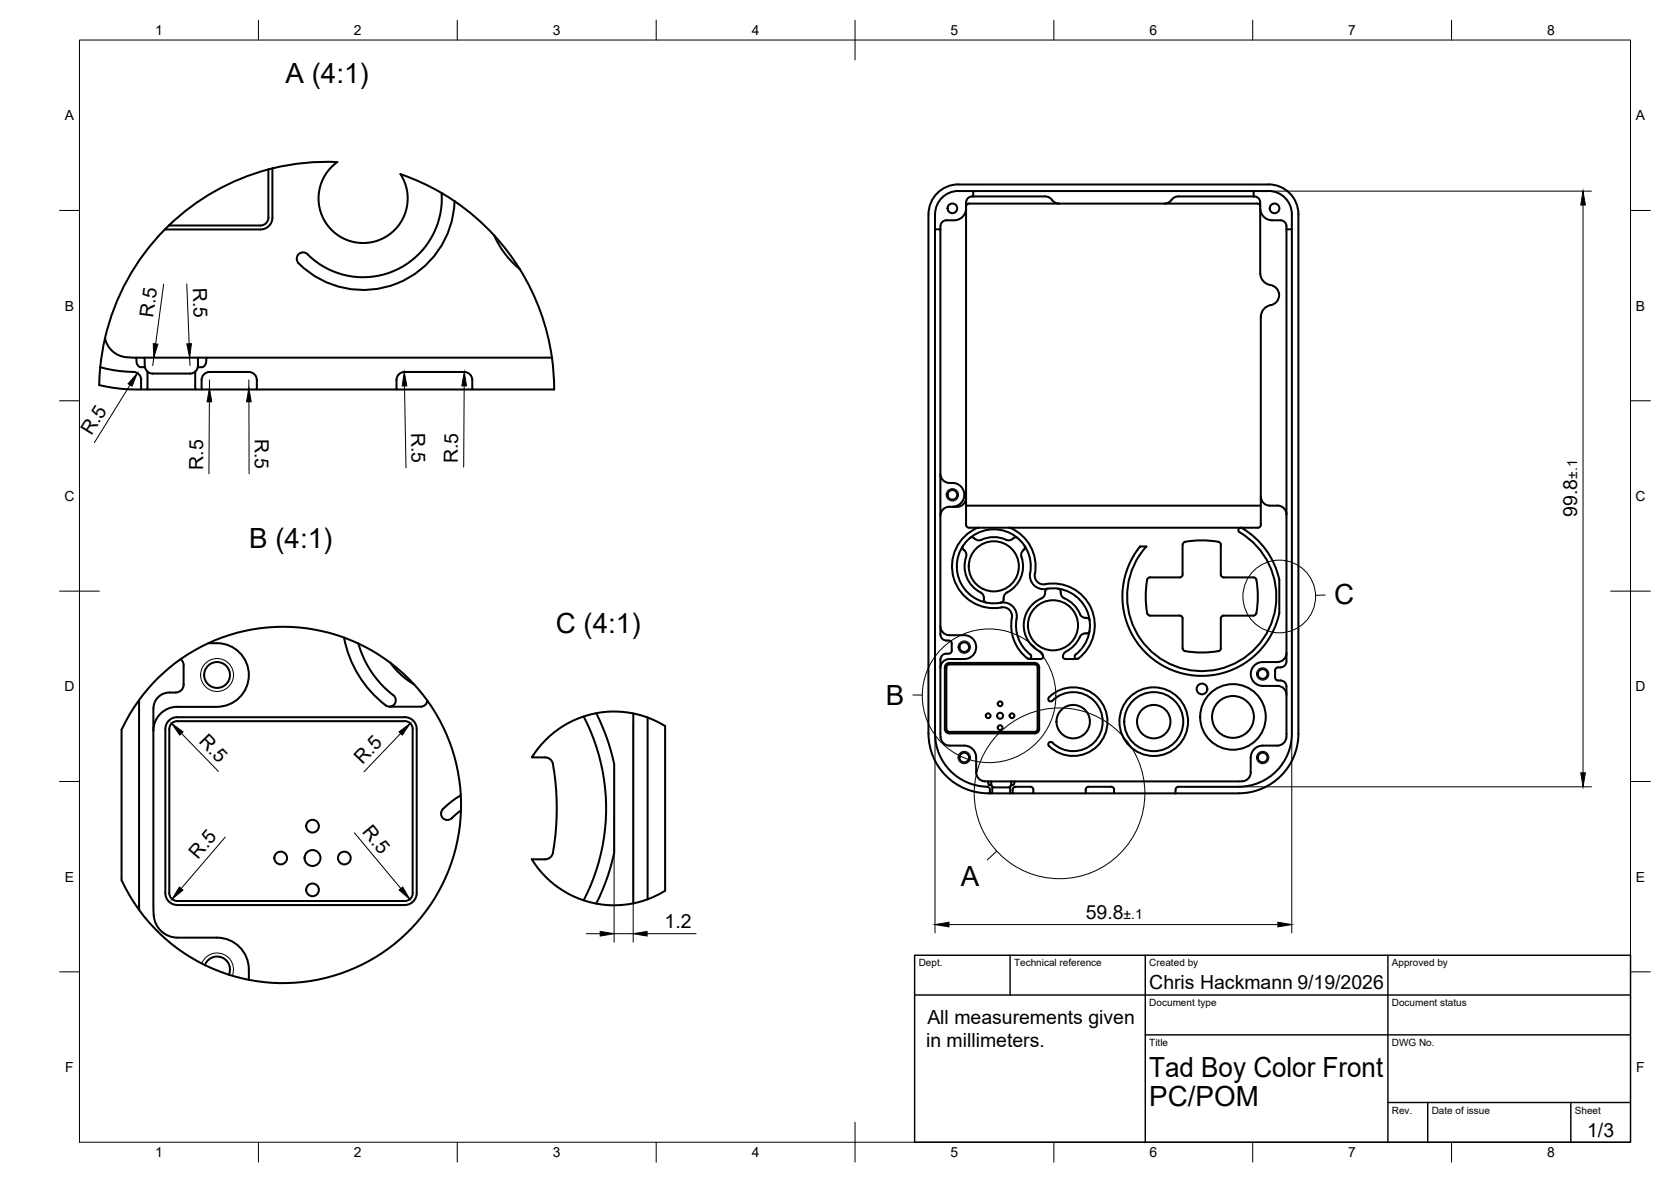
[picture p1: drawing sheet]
<svg xmlns="http://www.w3.org/2000/svg" width="420mm" height="297mm" viewBox="0 0 420 297" stroke-linecap="round" stroke-linejoin="round" font-family="sans-serif">
<!-- layer: Visible -->
<g fill="none" stroke="#000" stroke-width=".51">
<path d="M41.4 57.7a57.2 57.2 0 0 0-15 27.3M42.5 56.7l-1.1 1M67.5 42.6v12.1M67.5 54.7a2 2 0 0 1-2 2h-23.1M68.5 42.3a57.2 57.2 0 0 0-26 14.4M68.5 42.3a57.2 57.2 0 0 1 16.3-1.6 11.2 11.2 0 0 0-2.7 15.5 11.2 11.2 0 0 0 15.4 3 11.2 11.2 0 0 0 3.2-15.5 57.8 57.8 0 0 1 13.6 6.9M68.5 42.3v12.4a2.99 2.99 0 0 1-3 3h-24.1M111 48.5a19.8 19.8 0 0 1-11.5 19.4 19.8 19.8 0 0 1-22.2-4M114.3 50.6a57.2 57.2 0 0 1 10 8.6M114.3 50.6a23 23 0 0 1-14.5 20.6 23 23 0 0 1-24.7-5M124.2 59.2a23.2 23.2 0 0 0 6.5 8.5M124.3 59.2l3.4 4.1 3 4.3"/>
<path d="M236.5 56.9v.7M238 55.4h1.9M238 55.4a1.49 1.49 0 0 0-1.5 1.5M241 48h78M241 46.4h78M241 48a5.9 5.9 0 0 0-5.9 5.8v3.8M241 46.3a7.5 7.5 0 0 0-7.5 7.5l-.1 130.6a15 15 0 0 0 15.1 15M242.9 50.9v81a.75 .75 0 0 0 .8 .7h72.6M242.9 51.9a.75 .75 0 0 1 .8-.8l72.4 .1a.72 .72 0 0 1 .8 .7M242.9 52.4a2.99 2.99 0 0 1-3 3M244.7 48v1.4M262.7 49.4h-18.3a1.49 1.49 0 0 0-1.5 1.5"/>
<path d="M262.7 49.3l1.2 .4 .6 .5M264.5 50.3l.6 .5 1.2 .4M294.5 50.2l1-.7 .8-.1h19.1a1.49 1.49 0 0 1 1.5 1.5v17.8a3 3 0 0 0 2.5 2.9M294.5 50.3l-.6 .5-1.2 .4M315.2 48v1.4M316.9 52.4a2.99 2.99 0 0 0 3 3h2.1a1.49 1.49 0 0 1 1.5 1.5M319 48a5.9 5.9 0 0 1 5.8 5.8v130.6a13.3 13.3 0 0 1-13.3 13.3h-15.2a.72 .72 0 0 0-.7 .8v.9M319 46.3a7.5 7.5 0 0 1 7.5 7.6v130.5a15 15 0 0 1-15 15M323.5 56.9v109.3a1.63 1.63 0 0 1-2.1 1.5 .75 .75 0 0 0-.8 .8M323.5 57.6h1.3M77.3 63.9a1.6 1.6 0 0 0-2.2 0 1.6 1.6 0 0 0 0 2.3M130.7 67.6a57.2 57.2 0 0 1 8.1 22.3"/>
<path d="M319.4 71.6a2.62 2.62 0 0 1 2.2 2.9 2.62 2.62 0 0 1-2.7 2.3 3 3 0 0 0-1.9 2.8v52.3a.72 .72 0 0 1-.7 .7M24.9 96.8l1.9 .4a39.2 39.2 0 0 0 8.7 .7M25.2 92.3l3.3 .7 5 .5M25.2 92.3l-.3 4.5M26.4 85a6.2 6.2 0 0 0 6.6 4.9h1.3l.1 1.4 .6 .8 1.4 .2M26.4 85l-1.2 7.3M33.5 93.5a2 2 0 0 1 2 2M34.3 89.9h2.1v2.4M35.5 95.5v2.4h1.6v-4.5l1.1 .5h9.7l1.2-.5v4.5h1.6M36.4 89.9h13.4M36.4 92.3l.7 1.1M37.1 97.9h12"/>
<path d="M49.7 92.3l-.6 1.1M51.9 89.9h-2.1l-.1 2.4M62.6 93.5h-9.9a2 2 0 0 0-2 2v2.4h13.9v-2.4a2 2 0 0 0-2-2M64.6 97.9h35.1M138.8 89.9h-86.9l-.1 1.3-.4 .8-.5 .3h-1.2M138.8 89.9l.4 3.5 .1 4.5h-20.6v-2.4a2 2 0 0 0-2-2h-15a2 2 0 0 0-2 2v2.4h19M236.5 119.1a2.42 2.42 0 0 0 3 2.3M239.5 121.4a3 3 0 0 1 3 3 3 3 0 0 1-3 2.9M242.1 137.1l-.1 .6 .9 1.2v1M242.9 125.1a2.25 2.25 0 0 1-2.2 2.3 3.7 3.7 0 0 0-3.6 .6l-.6 1v.6M242.9 127.1h74.1M242.9 139.9a7.5 7.5 0 0 0 4 9.2 1.76 1.76 0 0 1 .5 1.6"/>
<path d="M243.9 135.2l.8-.1 .4 .3M245.1 135.4l1 .4a9.2 9.2 0 0 1 6.1-.4l1.5 .4 .9-.4M246 132.6a10.5 10.5 0 0 0-6.1 12.9 10.5 10.5 0 0 0 12.3 7.1 2.25 2.25 0 0 1 2.2 2.7M253.8 132.6a10.4 10.4 0 0 1 6.4 11.6M255.8 135.2l-.7-.1-.5 .3M257.6 137.1v.8a2.13 2.13 0 0 0-.5 3 7.5 7.5 0 0 1-4.2 8.2l-.5 1.1M286.6 137.4l1.6-.1-1.4 1.8a18.8 18.8 0 0 0 5.1 26.5 18.8 18.8 0 0 0 26.3-5.9 18.8 18.8 0 0 0-6.7-26.1l-.1-.7 .6-.3a19.6 19.6 0 0 1 9.7 13.1v8.4a20 20 0 0 1-28.1 13.8 20 20 0 0 1-7-30.5zM297.3 136.9v7.5M298 136.2a24.2 24.2 0 0 1 8.3 0M298 136.2l-.5 .2-.1 .5M306.4 136.2l.4 .2 .2 .5M307 136.9v7.5"/>
<path d="M317 124.8a2.25 2.25 0 0 0 2.3 2.3 3.4 3.4 0 0 1 3.9 1.1l.3 1.1M236.5 157.4a2.25 2.25 0 0 0 2.2 2.2h3.8a3 3 0 0 1 2.9 3 3 3 0 0 1-3 3h-3.7a2.25 2.25 0 0 0-2.2 2.3M247.4 150.7l.2 .5 .4 .2M251.6 151.4a3.5 3.5 0 0 1 4 4.1 9.3 9.3 0 0 0 3.5 9M252.3 150.2v.5M254.4 155.3a10.4 10.4 0 0 0 4.2 10.3l.4-.1 .3-.4-.2-.6M259 144a3.5 3.5 0 0 0 4 4M259 144a9.3 9.3 0 0 0-8.7-11 9.3 9.3 0 0 0-9.7 10.1 9.3 9.3 0 0 0 11.4 8.2l.3-.6M260.2 144.2a2.25 2.25 0 0 0 2.6 2.6M262.8 148.7l-.2 1-.4 .5a7.5 7.5 0 0 0-4.8 6.7 7.5 7.5 0 0 0 4.4 7 .87 .87 0 0 1 .6 .9 .87 .87 0 0 1-.7 .8M262.8 146.8a10.5 10.5 0 0 1 11.6 6.1 10.5 10.5 0 0 1-3.5 12.7l-.6-.2v-.7a9.3 9.3 0 0 0 3-11.2 9.3 9.3 0 0 0-10.2-5.5M263.5 147.9l-.5 .3-.2 .5"/>
<path d="M266.1 147.9l.6 .5a2.03 2.03 0 0 0 1.6 2.3 8.8 8.8 0 0 1 3.7 4.2l1.2 .4M273.2 155.3l.5 .2 .3 .4M274 158.5l-.5 .6a1.99 1.99 0 0 0-2.3 1.6l-1.3 1.7-1.8 1.3M288.4 154.1l.3 .4 .5 .2h7.4a.72 .72 0 0 1 .8 .7M288.4 145.7a24.2 24.2 0 0 0 0 8.4M297.3 155.5v7.4M297.4 144.4a.75 .75 0 0 1-.8 .7h-7.4l-.5 .2-.3 .4M307 144.4a.75 .75 0 0 0 .7 .7h7.5l.4 .2 .3 .4M315.9 154.1l-.3 .4-.4 .2h-7.5a.72 .72 0 0 0-.7 .7v7.5M315.9 145.7a24.2 24.2 0 0 1 0 8.4M35 175.9v52.8M39.8 170.4a44.8 44.8 0 0 1 66.6 4.3 44.8 44.8 0 0 1-11.8 65.8 44.8 44.8 0 0 1-64-19.3v-37.8a45.5 45.5 0 0 1 9.2-13z"/>
<path d="M44.2 174a4.6 4.6 0 0 0-5.3 2.5l-.3 1.5v49.6a7.6 7.6 0 0 0 2 6.4 6 6 0 0 0 4 1.6h10a8 8 0 0 1 8 8v2.6M45.4 165.7l.7 .8 .1 .7M46.2 167.2v4.8M46.2 172a2 2 0 0 1-2 2M52.4 161.6a9.2 9.2 0 0 1 7.8 2.4 8 8 0 0 1 1.8 8.7 8 8 0 0 1-7.4 4.9h-10a6 6 0 0 0-6 6M86.5 160.2a27.5 27.5 0 0 0 10.9 17.3 1.59 1.59 0 0 0 1.9-.8 1.59 1.59 0 0 0-.4-2 24.7 24.7 0 0 1-8.8-13M98.1 166.5a19.8 19.8 0 0 0 6 5.5M107.4 176a1.6 1.6 0 0 1-1.6 1.6h-7.9M149.9 179.2l1.6 3.6 1.4 3.6 1.5 5.6v22.3l-1.5 5.6-1.4 3.6-1.6 3.6M159.2 179.3v47.7M238 161h.6a.75 .75 0 0 1 .7 .7l-.1 2.2-.4 .3-.8 .1M238 164.3a1.49 1.49 0 0 0-1.5 1.5v19.5"/>
<path d="M238 161a1.49 1.49 0 0 1-1.5-1.5v-101.9h-1.4v126.8a13.5 13.5 0 0 0 13.4 13.4l.4 .4v1.2h.6v-1.7M238 166.8l.7-.2h21.5a1.1 1.1 0 0 1 1.1 1.1v15.5a1.13 1.13 0 0 1-1.1 1.1h-21.5a1.13 1.13 0 0 1-1.1-1.1v-15.5zM258.7 165.6h3M260.9 167.7v15.5M260.9 167.7a.75 .75 0 0 0-.7-.7h-21.5a.75 .75 0 0 0-.7 .7v15.5a.75 .75 0 0 0 .7 .7h21.5a.75 .75 0 0 0 .7-.7M264.6 176.1a7.4 7.4 0 0 1 10.6 .1 7.4 7.4 0 0 1-.2 10.6 7.4 7.4 0 0 1-10.6-.3l-.7 .1-.1 .4a7.7 7.7 0 0 0 7.4 2.9 8.6 8.6 0 0 0 6.5-12.4 8.6 8.6 0 0 0-13.9-2v.4l.3 .3 .7-.1M267.8 165.6h3M268.1 163.7a1.06 1.06 0 0 0-.6 1.8l.4 .1M297.4 162.9l.1 .5 .5 .2M298 163.6a24.2 24.2 0 0 0 8.3 0M307 162.9l-.2 .5-.4 .2M320.6 168.5v1.8"/>
<path d="M320.6 170.3a.75 .75 0 0 0 .8 .7 1.63 1.63 0 0 1 2.1 1.5v12.8M321.2 166.4h-3.7a3 3 0 0 0-3 3 3 3 0 0 0 3 3h3.7a2.25 2.25 0 0 1 2.3 2.2M323.5 164.1a2.25 2.25 0 0 1-2.3 2.3M42.7 180.9l1.2-.6 .7-.1h57.2a2.99 2.99 0 0 1 3 3v41.2a2.99 2.99 0 0 1-3 3h-57.2a2.99 2.99 0 0 1-3-3v-41.2a2.99 2.99 0 0 1 1.1-2.3zM43.2 181.8l.8-.5 .6-.1h57.2a1.96 1.96 0 0 1 2 2v41.2a2 2 0 0 1-2 2h-57.2a2 2 0 0 1-2-2v-41.2v-.5zM115.9 199.8l-2.4 1.7-2.2 1.8M137.2 185.9a24.3 24.3 0 0 1 30-3.5v41.5a24.4 24.4 0 0 1-33.5-8h3.4a2 2 0 0 0 1.9-1.6 63.4 63.4 0 0 0-.1-22.8 2 2 0 0 0-1.8-1.2h-3.4l1.6-2.3zM146.7 180.1a50 50 0 0 1 0 46.2M162.8 180.3v45.7M236.5 185.3a2.25 2.25 0 0 0 2.2 2.1h3.8a2.99 2.99 0 0 1 2.9 3M245.4 190.4v3.7a2.44 2.44 0 0 0 3.1 2.3M248.5 196.4h.7l.1 .9-.7-.1z"/>
<path d="M248.5 199.4h.4M249.2 196.4h5.1M249.3 197.3l.2 .4M249.5 199.4h4.5M249.5 197.7l.4 .2h3.7l.4-.2M254 197.7v1.7h.6M254.3 197.3l-.3 .4M254.8 197.9l.6-.2h3.7a.75 .75 0 0 1 .7 .8v.9h-5.2v-.9zM255 196.4h-.7v.9M259.8 199.4h13.2M279.4 197.7h-5.7a.75 .75 0 0 0-.7 .8v.9h7.1M279.4 197.7a.75 .75 0 0 1 .7 .8"/>
<path d="M280.1 198.5v.9h15.5M295.6 199.4h15.9M314.5 190.4v3.7a2.45 2.45 0 0 1-3 2.3h-56.5l-.1 .7-.6 .2M321.2 187.4h-3.7a3 3 0 0 0-3 3M323.4 185.3a2.25 2.25 0 0 1-2.2 2.1M111.4 203.3a1.59 1.59 0 0 0-.1 2.3 1.59 1.59 0 0 0 2.3 0l2.3-2M51.5 242.5a3.2 3.2 0 0 1 4.3-1.9 3.2 3.2 0 0 1 1.8 4.3"/>
<circle cx="239.5" cy="52.4" r="1.22"/>
<circle cx="320.5" cy="52.4" r="1.22"/>
<circle cx="239.5" cy="124.4" r="1.22"/>
<circle cx="249.9" cy="142.3" r="6.3"/>
<circle cx="264.8" cy="157.1" r="6.3"/>
<circle cx="54.6" cy="169.6" r="3.2"/>
<circle cx="242.5" cy="162.6" r="1.22"/>
<circle cx="248.5" cy="179.9" r=".6"/>
<circle cx="251.5" cy="176.9" r=".6"/>
<circle cx="251.5" cy="179.9" r=".75"/>
<circle cx="254.5" cy="179.9" r=".6"/>
<circle cx="302.2" cy="173.1" r="1.34"/>
<circle cx="317.5" cy="169.4" r="1.22"/>
<circle cx="242.5" cy="190.4" r="1.22"/>
<circle cx="251.5" cy="182.9" r=".6"/>
<circle cx="269.8" cy="181.4" r="4.2"/>
<circle cx="290.1" cy="181.4" r="8.6"/>
<circle cx="290.1" cy="181.4" r="4.2"/>
<circle cx="290.1" cy="181.4" r="7.4"/>
<circle cx="310" cy="180.2" r="5.3"/>
<circle cx="310" cy="180.2" r="8.2"/>
<circle cx="317.5" cy="190.4" r="1.22"/>
<circle cx="70.6" cy="215.6" r="1.6"/>
<circle cx="78.6" cy="207.6" r="1.6"/>
<circle cx="78.6" cy="215.6" r="2"/>
<circle cx="86.6" cy="215.6" r="1.6"/>
<circle cx="78.6" cy="223.6" r="1.6"/>
</g>
<!-- layer: Visible Narrow -->
<g fill="none" stroke="#000" stroke-width=".25">
<path d="M50.7 242.1a4.1 4.1 0 0 1 5.4-2.3 4.1 4.1 0 0 1 2.3 5.4"/>
<circle cx="239.5" cy="124.4" r="1.56"/>
<circle cx="54.6" cy="169.6" r="4.1"/>
<circle cx="242.5" cy="162.6" r="1.56"/>
<circle cx="317.5" cy="169.4" r="1.56"/>
<circle cx="242.5" cy="190.4" r="1.56"/>
<circle cx="317.5" cy="190.4" r="1.56"/>
</g>
<!-- layer: BORDER -->
<g fill="none" stroke="#000" stroke-width=".25">
<path d="M20 10.1h390v276.9h-390zM65 5.1v5M115 5.1v5M165 5.1v5M215 5.1v10M265 5.1v5M315 5.1v5M365 5.1v5M15 52.9h5M410 52.9h5M15 100.7h5M410 100.7h5"/>
<path d="M15 148.6h10M405 148.6h10M15 196.4h5M410 196.4h5M15 244.2h5M410 244.2h5M65 287v5M115 287v5M165 287v5M215 282.1v9.9M265 287v5M315 287v5"/>
<path d="M365 287v5"/>
</g>
<!-- layer: TITLEBLOCK -->
<path d="M230 240.1h180v46.9h-180zM230 250h180M254 240.1v9.9M288 240.1v46.9M349 240.1v46.9M288 260.1h122M349 277.1h61M359 277.1v9.9M395 277.1v9.9" fill="none" stroke="#000" stroke-width=".36"/>
<!-- layer: Detail Boundary -->
<g fill="none" stroke="#000" stroke-width=".25">
<path d="M333.2 149.5l-2.4 .1M229.5 174.7h2.4M250.6 213.9l-2.4 2.2"/>
<circle cx="321.7" cy="149.9" r="9.1"/>
<circle cx="248.7" cy="174.9" r="16.8"/>
<circle cx="266.4" cy="199.4" r="21.5"/>
</g>
<!-- layer: FD_Dimensions -->
<g fill="none" stroke="#000" stroke-width=".25">
<path d="M235.1 59.7v174.7M246.8 48h153.4M324.8 59.7v174.7M398 51.5v142.7M41.1 71.4l-2 15M47 71.4l.6 15M32.7 96.7l-9 14.5M38.7 89.9l-.3 2M47.7 89.9l.1 2M52.7 95.5v2M62.6 95.5v2M101.7 97l.4 20.6"/>
<path d="M116.7 97l-.1 20.4M52.6 101l-.1 18.1M62.6 101v18.1M45.6 184.3l9.3 9.6M100.7 184.3l-9.2 9.7M159.2 181.4v55.4M298.4 197.7h101.8M56.6 210.4l-11 12.9M89.1 209.3l11.7 14M154.4 205.2v31.6M147.4 234.6h3.5M154.4 234.6h4.8"/>
<path d="M162.7 234.6h12.3M238.6 232.4h82.7"/>
</g>
<g fill="#000" stroke="#000" stroke-width=".25">
<path d="M398 48l.6 3.5h-1.1zM34.5 93.8l-1.3 3.3-1-.7zM38.5 86.3l1.2 .2-1 3.4zM47 86.4h1.1l-.4 3.5zM101.6 93.5l.7 3.5h-1.2zM116.7 93.5l.6 3.5h-1.2zM52.7 97.5l.5 3.5h-1.1zM62.6 97.5l.6 3.5h-1.2zM43.2 181.8l2.8 2.1-.8 .8zM100.3 183.9l2.8-2.1-1.9 2.9zM397.5 194.2h1.1l-.6 3.5zM45.1 222.9l.9 .8-2.7 2.3z"/>
<path d="M100.4 223.7l.9-.8 1.7 3.1zM150.9 234.1l3.5 .5-3.5 .6zM159.2 234.6l3.5-.5v1.1zM235.1 232.4l3.5-.6v1.1zM321.3 231.8l3.5 .6-3.5 .5z"/>
</g>
<g font-size="7">
<text x="71.8" y="21">A (4:1)</text>
<text x="62.6" y="137.8">B (4:1)</text>
<text x="335.4" y="151.9">C</text>
<text x="139.7" y="159.1">C (4:1)</text>
<text x="222.8" y="177.1">B</text>
<text x="241.6" y="222.6">A</text>
<text x="289" y="270.6">Tad Boy Color Front</text>
<text x="289" y="278.1">PC/POM</text>
</g>
<g font-size="4.9">
<text x="48.5" y="72.3" transform="rotate(88 48.5 72.3)">R.5</text>
<text x="38.5" y="79.9" transform="rotate(-82 38.5 79.9)">R.5</text>
<text x="23" y="109.6" transform="rotate(-58 23 109.6)">R.5</text>
<text x="64.1" y="110.2" transform="rotate(90 64.1 110.2)">R.5</text>
<text x="103.4" y="108.7" transform="rotate(89 103.4 108.7)">R.5</text>
<text x="51.1" y="118.1" transform="rotate(-90 51.1 118.1)">R.5</text>
<text x="115.1" y="116.4" transform="rotate(-90 115.1 116.4)">R.5</text>
<text x="396.6" y="129.8" transform="rotate(-90 396.6 129.8)">99.8</text>
<text x="49.8" y="186.5" transform="rotate(46 49.8 186.5)">R.5</text>
<text x="91.2" y="192.2" transform="rotate(-46 91.2 192.2)">R.5</text>
<text x="90.9" y="209.1" transform="rotate(50 90.9 209.1)">R.5</text>
<text x="49.8" y="216.1" transform="rotate(-49 49.8 216.1)">R.5</text>
<text x="167.1" y="233.2">1.2</text>
<text x="273" y="230.9">59.8</text>
<text x="289" y="248.5">Chris Hackmann 9/19/2026</text>
<text x="233.2" y="257.3">All measurements given</text>
<text x="232.9" y="263.2">in millimeters.</text>
<text x="399.1" y="285.7">1/3</text>
</g>
<g font-size="3.5">
<text x="39" y="8.8">1</text>
<text x="89" y="8.8">2</text>
<text x="139" y="8.8">3</text>
<text x="189" y="8.8">4</text>
<text x="239" y="8.8">5</text>
<text x="289" y="8.8">6</text>
<text x="339" y="8.8">7</text>
<text x="389" y="8.8">8</text>
<text x="16.3" y="30.2">A</text>
<text x="411.3" y="30.2">A</text>
<text x="16.3" y="78">B</text>
<text x="411.3" y="78">B</text>
<text x="16.2" y="125.9">C</text>
<text x="396.6" y="120.3" transform="rotate(-90 396.6 120.3)">±.1</text>
<text x="411.2" y="125.9">C</text>
<text x="16.2" y="173.7">D</text>
<text x="411.2" y="173.7">D</text>
<text x="16.3" y="221.6">E</text>
<text x="411.3" y="221.6">E</text>
<text x="282.5" y="230.9">±.1</text>
<text x="16.4" y="269.4">F</text>
<text x="411.4" y="269.4">F</text>
<text x="39" y="290.8">1</text>
<text x="89" y="290.8">2</text>
<text x="139" y="290.8">3</text>
<text x="189" y="290.8">4</text>
<text x="239" y="290.8">5</text>
<text x="289" y="290.8">6</text>
<text x="339" y="290.8">7</text>
<text x="389" y="290.8">8</text>
</g>
<g font-size="2.5">
<text x="231" y="242.9">Dept.</text>
<text x="255" y="242.9">Technical reference</text>
<text x="289" y="242.9">Created by</text>
<text x="350" y="242.9">Approved by</text>
<text x="289" y="252.8">Document type</text>
<text x="350" y="252.8">Document status</text>
<text x="289" y="262.9">Title</text>
<text x="350" y="262.9">DWG No.</text>
<text x="350" y="279.9">Rev.</text>
<text x="360" y="279.9">Date of issue</text>
<text x="396" y="279.9">Sheet</text>
</g>
</svg>
